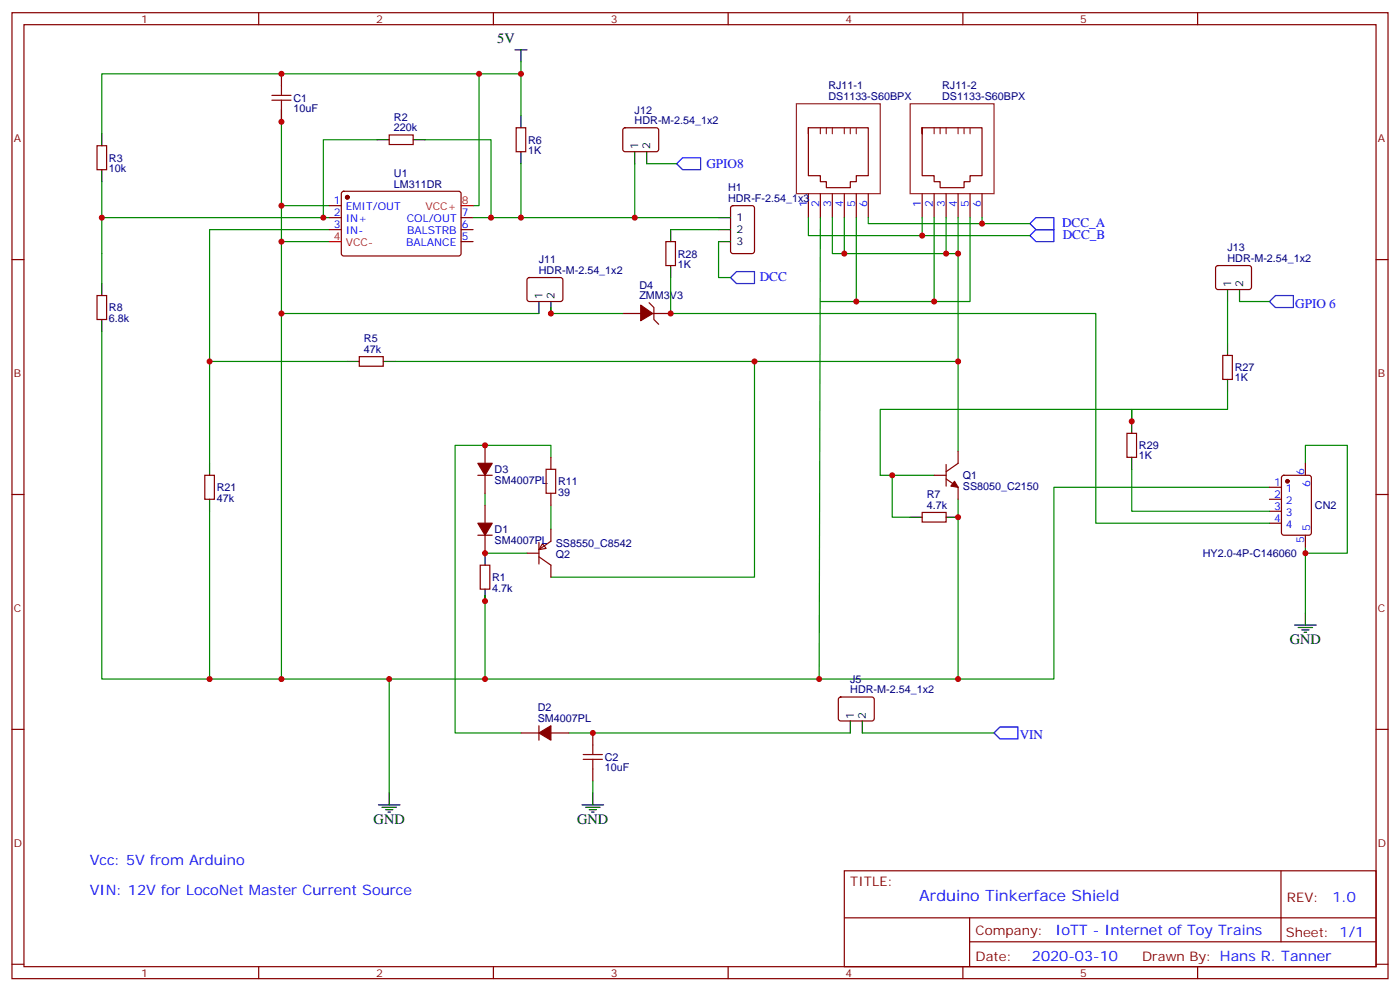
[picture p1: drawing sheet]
<svg xmlns="http://www.w3.org/2000/svg" width="412mm" height="292mm" viewBox="0 0 412 292" stroke-linecap="round" stroke-linejoin="round" font-family="sans-serif">
<g fill="none" stroke="#870000" stroke-width=".35">
<path d="M3.5 3.7h405.4v284.4h-405.4zM7.1 7.3h398.2v277.3h-398.2zM76.2 3.7v3.6M145.3 3.7v3.6M214.5 3.7v3.6M283.6 3.7v3.6M352.8 3.7v3.6M82.9 21.7v3.6M82.9 32.3v3.5M114.7 39.7h7v2.8h-7zM152 37.6h2.9v7.1h-2.9zM183.7 37.8l.4-.2 9.5 .1 .4 .6v5.9l-.7 .5-9.4-.1-.5-.6v-5.7z"/>
<path d="M238.1 37.6h17.7v14.1h-3.6v1.8h-1.7v1.7h-7.1v-1.7h-1.7v-1.8h-3.6v-14.1v1.8M271.6 37.6h17.7v14.1h-3.5v1.8h-1.8v1.7h-7.1v-1.7h-1.7v-1.8h-3.6v-14.1v1.8M28.6 42.9h2.8v7.1h-2.8zM100.8 56.5l.4-.2 34.2 .1 .4 .6v17.9l-.7 .5-34.1-.1-.5-.7v-17.6zM238.1 57v7.1M241.7 57v7.1M245.2 57v7.1M248.7 57v7.1M252.2 57v7.1M255.8 57v7.1M271.6 57v7.1M275.2 57v7.1"/>
<path d="M278.7 57v7.1M282.2 57v7.1M285.8 57v7.1M289.3 57v7.1M3.5 76.4h3.6M97 60.5h3.5M97 64.1h3.5M97 67.6h3.5M135.8 64.1h3.5M135.8 67.6h3.5M135.8 71.1h3.5M196.1 71.1h2.9v7.1h-2.9z"/>
<path d="M215.4 60.7l.5-.2h5.6l.7 .5v12.9l-.4 .7h-5.9l-.7-.4v-13zM358.3 78.4l.5-.2h9.4l.5 .7-.1 5.9-.7 .4h-9.4l-.4-.7v-5.6zM405.3 76.4h3.6M28.6 87h2.8v7.1h-2.8zM155.5 81.9l.4-.2 9.5 .1 .4 .6-.1 5.9-.6 .5-9.4-.1-.5-.6v-5.7zM183.4 92.3h5.3M191.2 89.1l1.4 1.4v3.6l1.4 1.4M192.3 92.3h5.3M105.8 105h7.1v2.8h-7.1zM360.2 104.6h2.8v7.1h-2.8zM60.3 139.9h2.8v7.1h-2.8zM140.8 139.9h4.2"/>
<path d="M142.9 131.1v5.3M142.9 139.9v5.3M162.3 134.6v3.5M275.2 139.9h3.5M278.7 136.7v6.4M282.2 132.9v3.5l-3.5 2.5M332 127.6h2.8v7h-2.8zM384.5 136.4v3.5M3.5 145.6h3.6M140.8 157.6h4.2M142.9 148.7v5.3M142.9 157.6v5.2"/>
<path d="M158.7 159.7v6.3M162.3 155.8v3.5l-3.6 2.5M162.3 145.2v3.5M271.6 150.8h7.1v2.9h-7.1zM278.7 141l3.5 2.4v3.6M373.9 143.4h3.6M373.9 147h3.6M373.9 150.5h3.6M373.9 154h3.6M377.7 140.1l.5-.2h7.4l.6 .4 .1 16.5-.5 .7-7.6 .1-.7-.5v-16.5zM384.5 157.6v3.5M405.3 145.6h3.6"/>
<path d="M141.5 166.4h2.8v7h-2.8zM155.2 162.8h3.5M158.7 163.9l3.6 2.5v3.5M159.8 160l1.1 1.4-2.2 .4zM3.5 214.7h3.6M153.5 215.8h5.2M158.7 213.6v4.3M162.3 215.8h5.3M174.6 215.8v3.5M247.2 205.4l.4-.2h9.5l.4 .7v5.9l-.7 .4h-9.4l-.5-.7v-5.6zM405.3 214.7h3.6M174.6 226.3v3.6"/>
<path d="M248.7 256.3h156.6v28.3h-156.6zM377.3 256.4v20.8M248.7 270.2h156.5M285.6 277.2h119.6M285.6 270.2v14.1M3.5 283.8h3.6M76.2 284.6v3.5M145.3 284.6v3.5M214.5 284.6v3.5M283.6 284.6v3.5M352.8 284.6v3.5M405.3 283.8h3.6"/>
</g>
<g fill="none" stroke="#008700" stroke-width=".35">
<path d="M153.5 18.2v3.5M30 39.4v-17.7h111.1v38.8h-1.8M82.9 32.3v28.2M141.1 21.7h12.4v12.4M30 53.5v30M111.1 41.1h-15.9v23M125.2 41.1h19.4v23M153.5 48.2v15.9M187 48.2v15.9h-47.7M190.5 48.2h8.8M30 64.1h67M82.9 71.1h14.1"/>
<path d="M97 67.6h-35.3v68.8M97 60.5h-14.1v139.4M187 64.1h24.7M197.6 67.6h14.1M211.7 71.1v10.6h3.5M238.1 64.1v5.3h33.5v-5.3M241.7 64.1l-.4 135.8M245.2 64.1v10.5h33.5v-10.5M248.7 64.1v10.5M252.2 64.1v24.7h-10.5M255.8 64.1v1.7h33.5v-1.7M271.6 69.4h31.8"/>
<path d="M275.2 64.1v24.7h-23M278.7 74.6h3.5M282.2 64.1v42.3h-165.8M285.8 64.1v24.7h-10.6M289.3 65.8h14.1M30 97.6v102.3h252.2v-52.9M82.9 92.3h75.8M162.3 90.5v1.8h21.1M197.6 81.7v10.6h125.2v61.7h51.1M361.6 88.8v12.3M365.1 88.8h8.8M61.7 106.4h40.6"/>
<path d="M222.2 106.4v63.5h-59.9M282.2 106.4v26.5M361.6 115.2v5.3h-28.2v3.5v-3.5h-74.1v19.4h15.9M162.3 134.6v-3.5h-28.2v84.7h19.4M262.8 139.9v12.4h5.3M333.4 138.1v12.4h40.5M384.5 136.4v-5.3h12.4v31.7h-12.4M61.7 150.5v49.4M142.9 145.2v3.5M162.3 148.7v7.1M373.9 143.4h-63.5v56.5h-28.2M142.9 175.2v24.7"/>
<path d="M142.9 162.8h12.3M384.5 161.1v19.4M114.7 199.9v33.5M167.6 215.8h82.9M254 215.8h38.8M174.6 229.9v3.5"/>
</g>
<g fill="none" stroke="#8c2424" stroke-width=".35">
<path d="M234.6 30.6h24.7v26.4h-24.7zM241.7 37.6v1.8M243.4 37.6v1.8M245.2 37.6v1.8M248.7 37.6v1.8M250.5 37.6v1.8M252.2 37.6v1.8M268.1 30.6h24.7v26.4h-24.7zM275.2 37.6v1.8M276.9 37.6v1.8M278.7 37.6v1.8M282.2 37.6v1.8"/>
<path d="M284 37.6v1.8M285.8 37.6v1.8"/>
</g>
<g fill="none" stroke="#000" stroke-width=".35">
<path d="M151.7 14.7h3.5M153.5 14.7v3.5M30 39.4v3.5M153.5 34.1v3.5M30 50v3.5M111.1 41.1h3.6M121.7 41.1h3.5M153.5 44.7v3.5M187 44.7v3.5M190.5 44.7v3.5M197.6 67.6v3.5M197.6 78.2v3.5"/>
<path d="M211.7 71.1h3.5M211.7 64.1h3.5M211.7 67.6h3.5M30 83.5v3.5M30 94.1v3.5M158.7 88.8v3.5M162.3 88.8v3.5M361.6 85.2v3.6M365.1 85.2v3.6M102.3 106.4h3.5M112.9 106.4h3.5M361.6 101.1v3.5"/>
<path d="M361.6 111.7v3.5M61.7 136.4v3.5M333.4 124v3.6M333.4 134.6v3.5M61.7 147v3.5M268.1 152.3h3.5M278.7 152.3h3.5M142.9 162.8v3.6M142.9 173.4v3.6M381.4 184h6.3M382.4 184.7h4.2M383.5 185.4h2.1"/>
<path d="M384.2 186.1h.7M384.5 180.5v3.5M250.5 212.2v3.6M254 212.2v3.6M111.5 236.9h6.3M112.5 237.6h4.3M113.6 238.3h2.1M114.3 239h.7M114.7 233.4v3.5M171.4 236.9h6.4M172.5 237.6h4.2M173.6 238.3h2.1"/>
<path d="M174.3 239h.7M174.6 233.4v3.5"/>
</g>
<g fill="#870000" stroke="#870000" stroke-width=".35">
<path d="M188.7 89.8l3.6 2.5-3.6 2.1z"/>
<path d="M281.2 141.7l1 1.7-2.1-.3z"/>
<path d="M158.7 215.8l3.6-2.2v4.3z"/>
<path d="M140.8 154h4.2l-2.1 3.6z"/>
<path d="M140.8 136.4h4.2l-2.1 3.5z"/>
<circle cx="379.2" cy="141.7" r=".53"/>
<circle cx="102.3" cy="58.1" r=".53"/>
</g>
<path d="M80.1 29.5h5.6M80.1 28.1h5.6M82.9 25.3v2.8M82.9 29.5v2.8M160.9 138.1h2.8v7.1h-2.8zM174.6 219.3v2.8M171.8 223.5h5.6M171.8 222.1h5.6M174.6 223.5v2.8" fill="none" stroke="#a10000" stroke-width=".35"/>
<path d="M97 71.1h3.5M135.8 60.5h3.5" fill="none" stroke="#f00" stroke-width=".35"/>
<path d="M201.1 46.4h5.3v3.6h-5.3l-1.8-1.8zM217 79.9h5.2v3.6h-5.2l-1.8-1.8zM303.4 65.8l1.8-1.7h5.2v3.5h-5.2zM305.2 67.6h5.2v3.5h-5.2l-1.8-1.7zM373.9 88.8l1.8-1.8h5.3v3.5h-5.3zM294.6 214h5.3v3.5h-5.3l-1.8-1.7z" fill="none" stroke="#00f" stroke-width=".35"/>
<g fill="#c00">
<circle cx="82.9" cy="92.3" r=".88"/>
<circle cx="282.2" cy="106.4" r=".88"/>
<circle cx="262.8" cy="139.9" r=".88"/>
<circle cx="142.9" cy="199.9" r=".88"/>
<circle cx="61.7" cy="199.9" r=".88"/>
<circle cx="82.9" cy="199.9" r=".88"/>
<circle cx="248.7" cy="74.6" r=".88"/>
<circle cx="252.2" cy="88.8" r=".88"/>
<circle cx="82.9" cy="71.1" r=".88"/>
<circle cx="61.7" cy="106.4" r=".88"/>
<circle cx="30" cy="64.1" r=".88"/>
<circle cx="275.2" cy="88.8" r=".88"/>
<circle cx="278.7" cy="74.6" r=".88"/>
<circle cx="282.2" cy="74.6" r=".88"/>
<circle cx="222.3" cy="106.4" r=".88"/>
<circle cx="82.9" cy="60.5" r=".88"/>
<circle cx="282.2" cy="199.9" r=".88"/>
<circle cx="153.5" cy="64.1" r=".88"/>
<circle cx="144.6" cy="64.1" r=".88"/>
<circle cx="384.5" cy="162.8" r=".88"/>
<circle cx="142.9" cy="131.1" r=".88"/>
<circle cx="82.9" cy="35.8" r=".88"/>
<circle cx="82.9" cy="21.7" r=".88"/>
<circle cx="95.3" cy="64.1" r=".88"/>
<circle cx="289.3" cy="65.8" r=".88"/>
<circle cx="271.6" cy="69.4" r=".88"/>
<circle cx="197.6" cy="92.3" r=".88"/>
<circle cx="162.3" cy="92.3" r=".88"/>
<circle cx="187" cy="64.1" r=".88"/>
<circle cx="114.7" cy="199.9" r=".88"/>
<circle cx="174.6" cy="215.8" r=".88"/>
<circle cx="141.1" cy="21.7" r=".88"/>
<circle cx="153.5" cy="21.7" r=".88"/>
<circle cx="333.4" cy="124" r=".88"/>
<circle cx="241.3" cy="199.9" r=".88"/>
<circle cx="142.9" cy="162.8" r=".88"/>
<circle cx="142.9" cy="177" r=".88"/>
<circle cx="282.2" cy="152.3" r=".88"/>
</g>
<text font-size="4.6" fill="#00f" x="270.8" y="265.4">Arduino Tinkerface Shield</text>
<g font-size="4.2">
<text x="146.5" y="12.6">5V</text>
<text x="379.9" y="189.7">GND</text>
<text x="110.1" y="242.6">GND</text>
<text x="170" y="242.6">GND</text>
</g>
<g font-size="4.2" fill="#00f">
<text x="26.5" y="254.6">Vcc: 5V from Arduino</text>
<text x="26.5" y="263.4">VIN: 12V for LocoNet Master Current Source</text>
<text x="392.5" y="265.6">1.0</text>
<text x="310.9" y="275.2">IoTT - Internet of Toy Trains</text>
<text x="304" y="283">2020-03-10</text>
</g>
<g font-size="3.9" fill="#00f">
<text x="208.1" y="49.3">GPIO8</text>
<text x="312.9" y="67">DCC_A</text>
<text x="313" y="70.5">DCC_B</text>
<text x="223.8" y="82.8">DCC</text>
<text x="381.5" y="90.5">GPIO 6</text>
<text x="300.4" y="217.5">VIN</text>
</g>
<g font-size="3.9" fill="#800">
<text x="250.5" y="260.9">TITLE:</text>
<text x="379.1" y="265.6">REV:</text>
<text x="287.4" y="275.1">Company:</text>
<text x="378.7" y="275.7">Sheet: 1/1</text>
<text x="287.4" y="282.8">Date:</text>
<text x="336.4" y="282.9">Drawn By: Hans R. Tanner</text>
</g>
<g font-size="3.2" fill="#800">
<text x="41.6" y="6.7">1</text>
<text x="110.8" y="6.7">2</text>
<text x="179.9" y="6.7">3</text>
<text x="249.1" y="6.7">4</text>
<text x="318.2" y="6.7">5</text>
<text x="4.1" y="41.8">A</text>
<text x="405.9" y="41.8">A</text>
<text x="4.1" y="111">B</text>
<text x="405.9" y="111">B</text>
<text x="4.1" y="180.1">C</text>
<text x="405.9" y="180.1">C</text>
<text x="4.1" y="249.3">D</text>
<text x="405.9" y="249.3">D</text>
<text x="41.6" y="287.5">1</text>
<text x="110.8" y="287.5">2</text>
<text x="179.9" y="287.5">3</text>
<text x="249.1" y="287.5">4</text>
<text x="318.2" y="287.5">5</text>
</g>
<g font-size="3.2" fill="#000080">
<text x="86.4" y="29.9">C1</text>
<text x="244" y="29.5">DS1133-S60BPX</text>
<text x="244" y="26.3">RJ11-1</text>
<text x="277.5" y="29.5">DS1133-S60BPX</text>
<text x="277.5" y="26.3">RJ11-2</text>
<text x="86.4" y="33">10uF</text>
<text x="116" y="35.6">R2</text>
<text x="187" y="33.4">J12</text>
<text x="116" y="38.7">220k</text>
<text x="187" y="36.5">HDR-M-2.54_1x2</text>
<text x="32.1" y="47.5">R3</text>
<text x="155.6" y="45.3">1K</text>
<text x="155.6" y="42.3">R6</text>
<text x="32.1" y="50.7">10k</text>
<text x="116" y="52.1">U1</text>
<text x="116" y="55.2">LM311DR</text>
<text x="214.5" y="59.5">HDR-F-2.54_1x3</text>
<text x="214.5" y="56.4">H1</text>
<text x="158.7" y="77.5">J11</text>
<text x="199.7" y="75.8">R28</text>
<text x="361.6" y="77.1">HDR-M-2.54_1x2</text>
<text x="361.6" y="74">J13</text>
<text x="158.7" y="80.6">HDR-M-2.54_1x2</text>
<text x="199.7" y="78.8">1K</text>
<text x="188.3" y="88.1">ZMM3V3</text>
<text x="188.3" y="84.9">D4</text>
<text x="32.1" y="94.8">6.8k</text>
<text x="32.1" y="91.6">R8</text>
<text x="107.2" y="100.8">R5</text>
<text x="107.2" y="103.9">47k</text>
<text x="363.7" y="112.3">1K</text>
<text x="363.7" y="109.3">R27</text>
<text x="335.5" y="135.2">1K</text>
<text x="335.5" y="132.3">R29</text>
<text x="145.7" y="142.4">SM4007PL</text>
<text x="145.7" y="139.2">D3</text>
<text x="164.4" y="142.8">R11</text>
<text x="283.6" y="141">Q1</text>
<text x="63.9" y="147.7">47k</text>
<text x="63.9" y="144.6">R21</text>
<text x="164.4" y="145.9">39</text>
<text x="273" y="149.8">4.7k</text>
<text x="273" y="146.7">R7</text>
<text x="283.6" y="144.1">SS8050_C2150</text>
<text x="387.3" y="149.8">CN2</text>
<text x="145.7" y="160">SM4007PL</text>
<text x="145.7" y="156.8">D1</text>
<text x="163.7" y="161.1">SS8550_C8542</text>
<text x="163.7" y="164.3">Q2</text>
<text x="354.3" y="163.9">HY2.0-4P-C146060</text>
<text x="145" y="171">R1</text>
<text x="145" y="174.1">4.7k</text>
<text x="250.5" y="201">J5</text>
<text x="158.4" y="209.4">D2</text>
<text x="250.5" y="204.1">HDR-M-2.54_1x2</text>
<text x="158.4" y="212.6">SM4007PL</text>
<text x="178.2" y="227">10uF</text>
<text x="178.2" y="223.9">C2</text>
</g>
<g font-size="3.2">
<text x="188" y="44" transform="rotate(-90 188 44)">1</text>
<text x="191.6" y="44" transform="rotate(-90 191.6 44)">2</text>
<text x="217" y="65.1">1</text>
<text x="217" y="68.7">2</text>
<text x="217" y="72.2">3</text>
<text x="159.8" y="88.1" transform="rotate(-90 159.8 88.1)">1</text>
<text x="163.3" y="88.1" transform="rotate(-90 163.3 88.1)">2</text>
<text x="362.7" y="84.5" transform="rotate(-90 362.7 84.5)">1</text>
<text x="366.2" y="84.5" transform="rotate(-90 366.2 84.5)">2</text>
<text x="251.5" y="211.5" transform="rotate(-90 251.5 211.5)">1</text>
<text x="255.1" y="211.5" transform="rotate(-90 255.1 211.5)">2</text>
</g>
<g font-size="3.2" fill="#00f">
<text x="98.4" y="60.2">1</text>
<text x="98.4" y="63.7">2</text>
<text x="101.8" y="61.9">EMIT/OUT</text>
<text x="101.8" y="65.5">IN+</text>
<text x="119.8" y="65.5">COL/OUT</text>
<text x="136" y="63.7">7</text>
<text x="237.8" y="60.8" transform="rotate(-90 237.8 60.8)">1</text>
<text x="241.3" y="60.8" transform="rotate(-90 241.3 60.8)">2</text>
<text x="244.8" y="60.8" transform="rotate(-90 244.8 60.8)">3</text>
<text x="248.4" y="60.8" transform="rotate(-90 248.4 60.8)">4</text>
<text x="251.9" y="60.8" transform="rotate(-90 251.9 60.8)">5</text>
<text x="255.4" y="60.8" transform="rotate(-90 255.4 60.8)">6</text>
<text x="271.3" y="60.8" transform="rotate(-90 271.3 60.8)">1</text>
<text x="274.8" y="60.8" transform="rotate(-90 274.8 60.8)">2</text>
<text x="278.3" y="60.8" transform="rotate(-90 278.3 60.8)">3</text>
<text x="281.9" y="60.8" transform="rotate(-90 281.9 60.8)">4</text>
<text x="285.4" y="60.8" transform="rotate(-90 285.4 60.8)">5</text>
<text x="288.9" y="60.8" transform="rotate(-90 288.9 60.8)">6</text>
<text x="98.4" y="67.2">3</text>
<text x="101.8" y="69">IN-</text>
<text x="119.9" y="69">BALSTRB</text>
<text x="136" y="70.8">5</text>
<text x="136" y="67.2">6</text>
<text x="119.6" y="72.5">BALANCE</text>
<text x="375.3" y="143.1">1</text>
<text x="384.2" y="139.7" transform="rotate(-90 384.2 139.7)">6</text>
<text x="385.9" y="143.2" transform="rotate(-90 385.9 143.2)">6</text>
<text x="375.3" y="146.6">2</text>
<text x="378.8" y="144.9">1</text>
<text x="378.8" y="148.4">2</text>
<text x="375.3" y="150.1">3</text>
<text x="375.3" y="153.7">4</text>
<text x="378.8" y="151.9">3</text>
<text x="378.8" y="155.4">4</text>
<text x="384.2" y="159.7" transform="rotate(-90 384.2 159.7)">5</text>
<text x="385.9" y="156.2" transform="rotate(-90 385.9 156.2)">5</text>
</g>
<g font-size="3.2" fill="#f00">
<text x="125.3" y="61.9">VCC+</text>
<text x="136" y="60.2">8</text>
<text x="98.4" y="70.8">4</text>
<text x="101.8" y="72.5">VCC-</text>
</g>
</svg>
